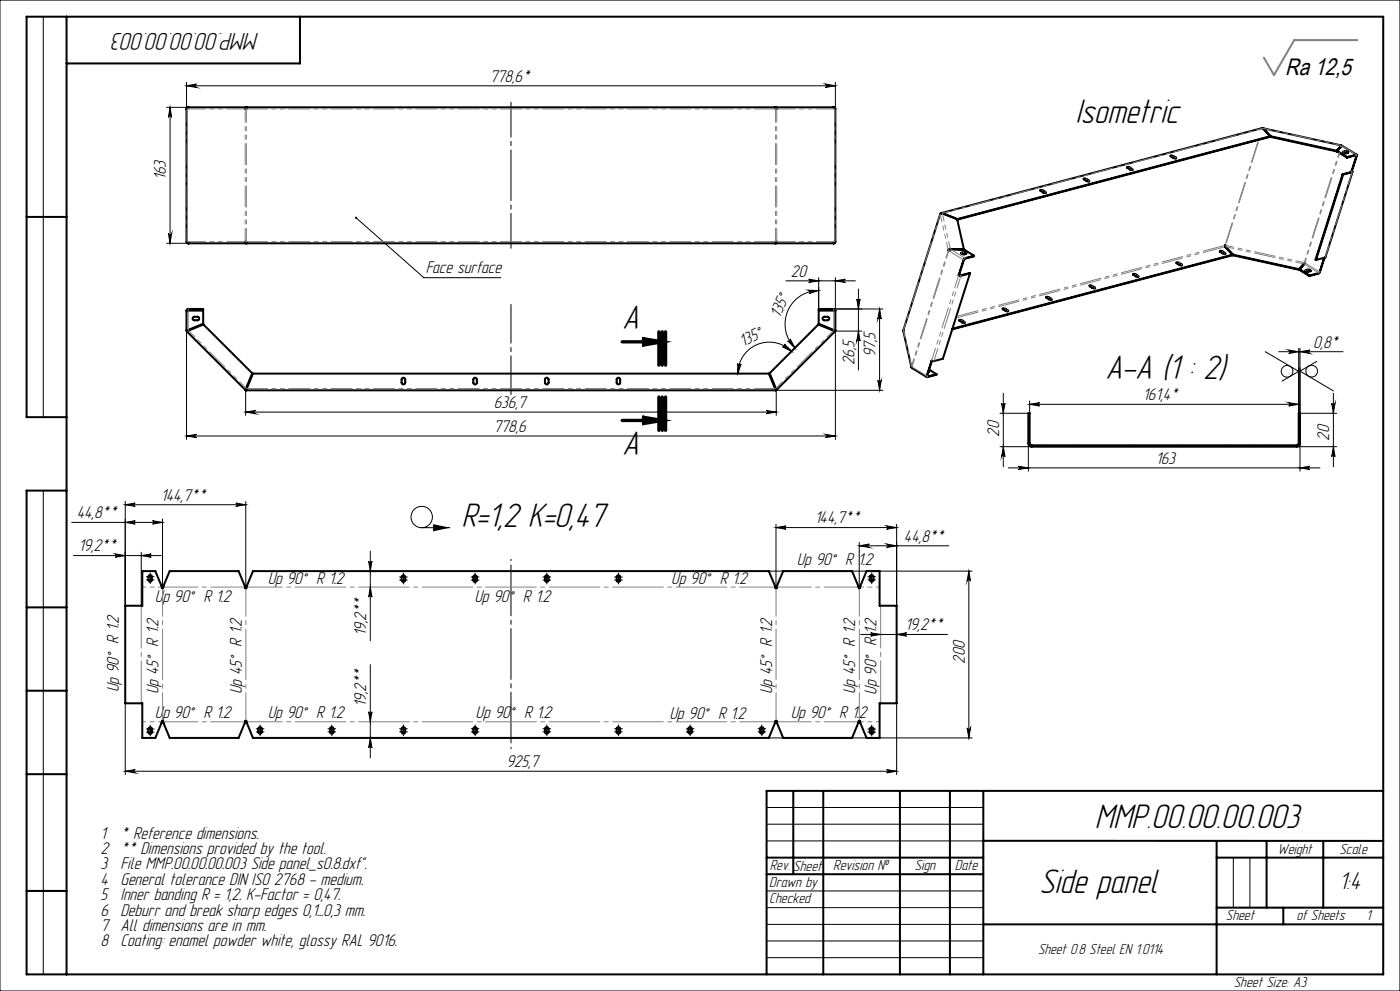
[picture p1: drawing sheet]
<svg xmlns="http://www.w3.org/2000/svg" width="420mm" height="297mm" viewBox="0 0 420 297" stroke-linecap="round" stroke-linejoin="round" font-family="sans-serif">
<g fill="none" stroke="#000" stroke-width=".3">
<path d="M0 0h420v297h-420zM13 5v120M50 32.2h6.6M51 32.2l.5 3a.49 .49 0 0 0-.5-.5 .49 .49 0 0 0-.5 .5zM51 32.2v40.7M56 25.7l2.9-.5a.51 .51 0 0 0-.4 .5 .51 .51 0 0 0 .4 .5zM56 24.7v8M56 25.7h194.6M247.6 25.2l3 .5-3 .5a.51 .51 0 0 0 .5-.5 .51 .51 0 0 0-.5-.5zM250.6 24.7v8M50 72.9h6.6M50.5 69.9a.49 .49 0 0 0 .5 .5 .49 .49 0 0 0 .5-.5l-.5 3z"/>
<path d="M106.8 65.3l20.3 17.9h23.1M55.8 99.1l.3 .3M56 99v32.7M235.8 84.2h20.8M242.6 87l3 .1-2.9 .9a.5 .5 0 0 0 .4-.6 .5 .5 0 0 0-.5-.4zM242.6 83.7l3 .5-3 .5a.49 .49 0 0 0 .5-.5 .49 .49 0 0 0-.5-.5zM245.6 87.1a10.1 10.1 0 0 0-9.3 6.2 10.1 10.1 0 0 0 2.2 11M245.6 83.2v9.9M250.1 92.6h14.8M250.6 83.2v9.9M250.6 84.2l3-.5a.49 .49 0 0 0-.5 .5 .49 .49 0 0 0 .5 .5zM250.6 99.2h8"/>
<path d="M250.6 99v32.7M250.8 99.1l-.4 .3M257 89.6a.49 .49 0 0 0 .5 .5 .49 .49 0 0 0 .5-.5l-.5 3zM257.5 99.2l.5 3a.49 .49 0 0 0-.5-.5 .49 .49 0 0 0-.5 .5zM257.5 86.6v24.3M263.9 92.6v24.4M263.9 92.6l.5 3a.51 .51 0 0 0-.5-.5 .51 .51 0 0 0-.6 .5zM73.4 117h.5M73.6 116.8l.3 .4M73.7 117v7.5M221.3 108.9a.5 .5 0 0 0 .5 .6 .5 .5 0 0 0 .5-.4l-.9 2.9zM232.7 117h32.2"/>
<path d="M232.9 117v7.5M233 116.8l-.3 .4M235.3 103.1l2.2 2.2-2.8-1.4a.51 .51 0 0 0 .7-.1 .51 .51 0 0 0-.1-.7zM236.3 102.2a.49 .49 0 0 0 .7 0 .49 .49 0 0 0 .1-.6l1.4 2.7zM237.5 105.3a9.4 9.4 0 0 0-10.3-2 9.4 9.4 0 0 0-5.8 8.7M263.3 114a.51 .51 0 0 0 .6 .4 .51 .51 0 0 0 .5-.4l-.5 3zM301 117.9v22M379.6 105.4l10 5.9-5 2.9M383.6 105.4h19.3M386.6 104.9l3 .5-3 .5a.51 .51 0 0 0 .5-.5 .51 .51 0 0 0-.5-.5zM389.6 104.4v19.5M390 105.4l3-.5a.51 .51 0 0 0-.5 .5 .51 .51 0 0 0 .5 .5z"/>
<path d="M390 104.4v19.5h11M395 108.3l-5 2.9 10 6M400 117.9v22M56 130.7l2.9-.5a.49 .49 0 0 0-.4 .5 .49 .49 0 0 0 .4 .5zM56 130.7h194.6M73.7 123.5l3-.5a.49 .49 0 0 0-.5 .5 .49 .49 0 0 0 .5 .5zM73.7 123.5h159.2M229.9 123l3 .5-3 .5a.49 .49 0 0 0 .4-.5 .49 .49 0 0 0-.4-.5zM247.6 130.2l3 .5-3 .5a.49 .49 0 0 0 .5-.5 .49 .49 0 0 0-.5-.5zM300 123.9h8.5M300 133.9h9.5M300.5 120.9a.49 .49 0 0 0 .5 .4 .49 .49 0 0 0 .5-.4l-.5 3z"/>
<path d="M301 133.9l.5 3a.49 .49 0 0 0-.5-.5 .49 .49 0 0 0-.5 .5zM305.5 139.7l3 .5-3 .5a.49 .49 0 0 0 .5-.5 .49 .49 0 0 0-.5-.5zM308.5 132.9v8.3M308.9 121.2l3-.5a.49 .49 0 0 0-.5 .5 .49 .49 0 0 0 .5 .5zM308.9 120.2v3.7M308.9 121.2h80.7M308.9 124.8l-.4 .4M309.2 133.4l-.2 .3M313.7 133.5l-.4 .4M322.7 133.5l-.4 .4M327.1 133.5l-.4 .4M336.1 133.5l-.4 .4"/>
<path d="M340.6 133.5l-.4 .4M349.6 133.5l-.4 .4M354.1 133.5l-.4 .4M363.1 133.5l-.4 .4M367.6 133.5l-.4 .4M376.5 133.5l-.4 .4M381 133.5l-.4 .4M386.6 120.7l3 .5-3 .5a.49 .49 0 0 0 .5-.5 .49 .49 0 0 0-.5-.5zM389 133.9h12M390 124.5l-.4 .4M390 132.9v8.3M399.5 120.9a.49 .49 0 0 0 .5 .4 .49 .49 0 0 0 .5-.4l-.5 3z"/>
<path d="M400 133.9l.5 3a.49 .49 0 0 0-.5-.5 .49 .49 0 0 0-.5 .5zM13 147v145M21.5 156.6h27.3M37.6 151.3l3-.5a.49 .49 0 0 0-.5 .5 .49 .49 0 0 0 .5 .5zM37.6 150.3v31.2M37.6 151.3h36.1M37.6 156.6l3-.5a.49 .49 0 0 0-.5 .5 .49 .49 0 0 0 .5 .5zM45.8 156.1l3 .5-3 .5a.49 .49 0 0 0 .4-.5 .49 .49 0 0 0-.4-.5zM48.8 155.6v20.7M70.7 150.8l3 .5-3 .5a.49 .49 0 0 0 .5-.5 .49 .49 0 0 0-.5-.5zM73.7 150.3v26M126.5 158.1h8.5"/>
<path d="M232.8 158.1l3-.5a.49 .49 0 0 0-.5 .5 .49 .49 0 0 0 .5 .5zM232.8 157.1v19.2M232.8 158.1h36.2M266 157.6l3 .5-3 .5a.49 .49 0 0 0 .5-.5 .49 .49 0 0 0-.5-.5zM269 157.1v24.4M302.5 140.2h93.5M390 140.2l3-.5a.49 .49 0 0 0-.5 .5 .49 .49 0 0 0 .5 .5zM22 166.5h26.4M34.6 166l3 .5-3 .5a.49 .49 0 0 0 .4-.5 .49 .49 0 0 0-.4-.5zM42.4 166.5l3-.5a.49 .49 0 0 0-.5 .5 .49 .49 0 0 0 .5 .5zM42.4 165.5v16M44.4 173.8h1.3"/>
<path d="M45 173.2v1.2M110.6 168.2a.49 .49 0 0 0 .5 .4 .49 .49 0 0 0 .5-.4l-.5 3zM111.1 176l.5 3a.49 .49 0 0 0-.5-.5 .49 .49 0 0 0-.5 .5zM111.1 165.2v26.8M120.4 173.9h1.2M121 173.2v1.3M141.9 172.9h1.3M142.5 172.3v1.3M163.4 172.9h1.2M164 172.3v1.3M184.9 172.9h1.3M185.5 172.3v1.3"/>
<path d="M230.6 171.2h61M257.8 163.6l3-.5a.51 .51 0 0 0-.5 .5 .51 .51 0 0 0 .5 .5zM257.8 162.6v13.7M257.8 163.6h26.8M260.9 173.8h1.2M261.5 173.2v1.2M266 163.1l3 .5-3 .5a.51 .51 0 0 0 .5-.5 .51 .51 0 0 0-.5-.5zM290.7 171.2v50M290.7 171.2l.4 3a.51 .51 0 0 0-.5-.5 .51 .51 0 0 0-.5 .5zM111.1 199.2v28M258.2 190.1h26M261.2 189.6l3 .5-3 .5a.49 .49 0 0 0 .5-.5 .49 .49 0 0 0-.5-.5z"/>
<path d="M269 190.1l3-.5a.49 .49 0 0 0-.5 .5 .49 .49 0 0 0 .5 .5zM37.6 210.8v21.3M44.4 219.4h1.3M45 218.8v1.3M77.4 219.4h1.2M78 218.7v1.3M98.9 219.4h1.3M99.5 218.7v1.3M110.6 213.3a.49 .49 0 0 0 .5 .5 .49 .49 0 0 0 .5-.5l-.5 3zM120.4 219.4h1.2M121 218.7v1.3M141.9 219.4h1.3"/>
<path d="M142.5 218.7v1.3M163.4 219.4h1.2M164 218.7v1.3M184.9 219.4h1.3M185.5 218.7v1.3M206.4 219.4h1.2M207 218.7v1.3M227.9 219.4h1.3M228.5 218.7v1.3M260.9 219.4h1.2M261.5 218.8v1.3M269 210.8v21.3"/>
<path d="M290.1 218.2a.51 .51 0 0 0 .5 .4 .51 .51 0 0 0 .5-.4l-.4 3zM37.6 231.1l3-.5a.49 .49 0 0 0-.5 .5 .49 .49 0 0 0 .5 .5zM37.6 231.1h231.4M111.1 221.2l.5 3a.49 .49 0 0 0-.5-.5 .49 .49 0 0 0-.5 .5zM230.6 221.2h61M266 230.6l3 .5-3 .5a.49 .49 0 0 0 .5-.5 .49 .49 0 0 0-.5-.5zM230 247h65M230 242h65M230 252h65M370 257v15M375 257v15M230 277h65"/>
<path d="M230 267h65M230 272h65M230 287h65M230 282h65"/>
<circle cx="386.1" cy="111.3" r="1.76"/>
<circle cx="393.5" cy="111.2" r="1.76"/>
<circle cx="126.5" cy="155" r="3.2"/>
</g>
<g fill="#000">
<path d="M106.6 65a.34 .34 0 0 1 .5 .1 .34 .34 0 0 1-.2 .5 .34 .34 0 0 1-.4-.5l.3 .2zM129.9 157.1l5.1 1-5.1 1.1z"/>
<path d="M51 32.2l.5 3a.49 .49 0 0 0-.5-.5 .49 .49 0 0 0-.5 .5zM50.5 69.9a.49 .49 0 0 0 .5 .5 .49 .49 0 0 0 .5-.5l-.5 3zM110.6 213.3a.49 .49 0 0 0 .5 .5 .49 .49 0 0 0 .5-.5l-.5 3zM111.1 221.2l.5 3a.49 .49 0 0 0-.5-.5 .49 .49 0 0 0-.5 .5zM110.6 168.2a.49 .49 0 0 0 .5 .4 .49 .49 0 0 0 .5-.4l-.5 3zM111.1 176l.5 3a.49 .49 0 0 0-.5-.5 .49 .49 0 0 0-.5 .5z"/>
<path d="M56 25.7l2.9-.5a.51 .51 0 0 0-.4 .5 .51 .51 0 0 0 .4 .5zM247.6 25.2l3 .5-3 .5a.51 .51 0 0 0 .5-.5 .51 .51 0 0 0-.5-.5zM34.6 166l3 .5-3 .5a.49 .49 0 0 0 .4-.5 .49 .49 0 0 0-.4-.5zM42.4 166.5l3-.5a.49 .49 0 0 0-.5 .5 .49 .49 0 0 0 .5 .5zM37.6 156.6l3-.5a.49 .49 0 0 0-.5 .5 .49 .49 0 0 0 .5 .5zM45.8 156.1l3 .5-3 .5a.49 .49 0 0 0 .4-.5 .49 .49 0 0 0-.4-.5z"/>
<path d="M242.6 83.7l3 .5-3 .5a.49 .49 0 0 0 .5-.5 .49 .49 0 0 0-.5-.5zM250.6 84.2l3-.5a.49 .49 0 0 0-.5 .5 .49 .49 0 0 0 .5 .5z"/>
<path d="M242.6 87l3 .1-2.9 .9a.5 .5 0 0 0 .4-.6 .5 .5 0 0 0-.5-.4zM236.3 102.2a.49 .49 0 0 0 .7 0 .49 .49 0 0 0 .1-.6l1.4 2.7z"/>
<path d="M192.7 101.5l5.9 .9-5.9 1.1a1.01 1.01 0 0 0 .9-1 1.01 1.01 0 0 0-.9-1zM192.7 125l5.9 1-5.9 1a1.01 1.01 0 0 0 .9-1 1.01 1.01 0 0 0-.9-1z"/>
<path d="M235.3 103.1l2.2 2.2-2.8-1.4a.51 .51 0 0 0 .7-.1 .51 .51 0 0 0-.1-.7zM221.3 108.9a.5 .5 0 0 0 .5 .6 .5 .5 0 0 0 .5-.4l-.9 2.9z"/>
<path d="M257.5 99.2l.5 3a.49 .49 0 0 0-.5-.5 .49 .49 0 0 0-.5 .5zM257 89.6a.49 .49 0 0 0 .5 .5 .49 .49 0 0 0 .5-.5l-.5 3z"/>
<path d="M390 105.4l3-.5a.51 .51 0 0 0-.5 .5 .51 .51 0 0 0 .5 .5zM386.6 104.9l3 .5-3 .5a.51 .51 0 0 0 .5-.5 .51 .51 0 0 0-.5-.5z"/>
<path d="M73.7 123.5l3-.5a.49 .49 0 0 0-.5 .5 .49 .49 0 0 0 .5 .5zM229.9 123l3 .5-3 .5a.49 .49 0 0 0 .4-.5 .49 .49 0 0 0-.4-.5z"/>
<path d="M247.6 130.2l3 .5-3 .5a.49 .49 0 0 0 .5-.5 .49 .49 0 0 0-.5-.5zM56 130.7l2.9-.5a.49 .49 0 0 0-.4 .5 .49 .49 0 0 0 .4 .5z"/>
<path d="M308.9 121.2l3-.5a.49 .49 0 0 0-.5 .5 .49 .49 0 0 0 .5 .5zM386.6 120.7l3 .5-3 .5a.49 .49 0 0 0 .5-.5 .49 .49 0 0 0-.5-.5z"/>
<path d="M399.5 120.9a.49 .49 0 0 0 .5 .4 .49 .49 0 0 0 .5-.4l-.5 3zM400 133.9l.5 3a.49 .49 0 0 0-.5-.5 .49 .49 0 0 0-.5 .5zM300.5 120.9a.49 .49 0 0 0 .5 .4 .49 .49 0 0 0 .5-.4l-.5 3zM301 133.9l.5 3a.49 .49 0 0 0-.5-.5 .49 .49 0 0 0-.5 .5z"/>
<path d="M37.6 151.3l3-.5a.49 .49 0 0 0-.5 .5 .49 .49 0 0 0 .5 .5zM70.7 150.8l3 .5-3 .5a.49 .49 0 0 0 .5-.5 .49 .49 0 0 0-.5-.5z"/>
<path d="M305.5 139.7l3 .5-3 .5a.49 .49 0 0 0 .5-.5 .49 .49 0 0 0-.5-.5zM390 140.2l3-.5a.49 .49 0 0 0-.5 .5 .49 .49 0 0 0 .5 .5z"/>
<path d="M257.8 163.6l3-.5a.51 .51 0 0 0-.5 .5 .51 .51 0 0 0 .5 .5zM266 163.1l3 .5-3 .5a.51 .51 0 0 0 .5-.5 .51 .51 0 0 0-.5-.5zM232.8 158.1l3-.5a.49 .49 0 0 0-.5 .5 .49 .49 0 0 0 .5 .5zM266 157.6l3 .5-3 .5a.49 .49 0 0 0 .5-.5 .49 .49 0 0 0-.5-.5z"/>
<path d="M290.1 218.2a.51 .51 0 0 0 .5 .4 .51 .51 0 0 0 .5-.4l-.4 3zM290.7 171.2l.4 3a.51 .51 0 0 0-.5-.5 .51 .51 0 0 0-.5 .5zM263.3 114a.51 .51 0 0 0 .6 .4 .51 .51 0 0 0 .5-.4l-.5 3zM263.9 92.6l.5 3a.51 .51 0 0 0-.5-.5 .51 .51 0 0 0-.6 .5z"/>
<path d="M37.6 231.1l3-.5a.49 .49 0 0 0-.5 .5 .49 .49 0 0 0 .5 .5zM266 230.6l3 .5-3 .5a.49 .49 0 0 0 .5-.5 .49 .49 0 0 0-.5-.5zM261.2 189.6l3 .5-3 .5a.49 .49 0 0 0 .5-.5 .49 .49 0 0 0-.5-.5zM269 190.1l3-.5a.49 .49 0 0 0-.5 .5 .49 .49 0 0 0 .5 .5z"/>
</g>
<path d="M192.7 101.5l5.9 .9-5.9 1.1a1.01 1.01 0 0 0 .9-1 1.01 1.01 0 0 0-.9-1zM192.7 125l5.9 1-5.9 1a1.01 1.01 0 0 0 .9-1 1.01 1.01 0 0 0-.9-1z" fill="none" stroke="#000" stroke-width="1" stroke-linecap="butt"/>
<path d="M153.3 74.4v-43.7" fill="none" stroke="#000" stroke-width=".3" stroke-dasharray="15.2 1.3 1.3 1.3" stroke-dashoffset="4.8"/>
<path d="M153.3 91.2v27.1" fill="none" stroke="#000" stroke-width=".3" stroke-dasharray="15.2 1.3 1.3 1.3" stroke-dashoffset="3.6"/>
<path d="M197.7 99.4v10M198.7 99.4v10M199.7 99.4v10M186.7 102.4h11.9M197.7 119v10M198.7 119v10M199.7 119v10zM186.7 126h11.9" fill="none" stroke="#000" stroke-width="1"/>
<path d="M153.3 167.6v56.8" fill="none" stroke="#000" stroke-width=".3" stroke-dasharray="15.2 1.3 1.3 1.3" stroke-dashoffset="-1.7"/>
<g fill="none" stroke="#000" stroke-width=".3" stroke-dasharray="15.2 1.3 1.3 1.3">
<path d="M44.4 173.8h-.5M44.4 172.9h-.5M45.1 173.2v-.6M45.1 174.4v.5M45.1 172.9v-.7M45.1 172.9h-.7M45.1 172.9v.6M45.1 172.9h.6M45.1 172.2v-.5M45.1 173.5v.5M45.7 173.8h.5M45.7 172.9h.5"/>
<path d="M120.4 173.9h-.5M120.4 172.9h-.5M121 173.2v-.5M121 174.5v.5M121 172.9v-.6M121 172.9h-.6M121 172.9v.7M121 172.9h.7M121 172.3v-.5M121 173.6v.5M121.7 173.9h.5M121.7 172.9h.5"/>
<path d="M141.9 172.9h-.5M141.9 173.9h-.5M142.5 173.6v.5M142.5 172.3v-.5M142.5 173.9v.6M142.5 173.9h.7M142.5 173.9v-.7M142.5 173.9h-.6M142.5 174.5v.5M142.5 173.2v-.5M143.2 172.9h.5M143.2 173.9h.5"/>
<path d="M163.4 172.9h-.5M163.4 173.9h-.5M164 173.6v.5M164 172.3v-.5M164 173.9v.6M164 173.9h.7M164 173.9v-.7M164 173.9h-.6M164 174.5v.5M164 173.2v-.5M164.7 172.9h.5M164.7 173.9h.5"/>
<path d="M184.9 172.9h-.5M184.9 173.9h-.5M185.5 173.6v.5M185.5 172.3v-.5M185.5 173.9v.6M185.5 173.9h.7M185.5 173.9v-.7M185.5 173.9h-.6M185.5 174.5v.5M185.5 173.2v-.5M186.2 172.9h.5M186.2 173.9h.5"/>
<path d="M260.9 173.8h-.5M260.9 172.9h-.5M261.5 173.2v-.6M261.5 174.4v.5M261.5 172.9v-.7M261.5 172.9h-.6M261.5 172.9v.6M261.5 172.9h.6M261.5 172.2v-.5M261.5 173.5v.5M262.1 173.8h.6M262.1 172.9h.6"/>
<path d="M44.4 219.4h-.5M44.4 218.5h-.5M45.1 218.8v-.5M45.1 218.5v-.6M45.1 218.5h-.7M45.1 218.5v.6M45.1 218.5h.6M45.1 217.9v-.6M45.1 219.1v.6M45.7 219.4h.5M45.7 218.5h.5M77.4 219.3h-.5"/>
<path d="M77.4 218.4h-.5M78 218.7v-.5M78 220v.5M78 218.4v-.6M78 218.4h-.6M78 218.4v.6M78 218.4h.7M78 217.8v-.5M78 219v.6M78.7 219.3h.5M78.7 218.4h.5M98.9 219.3h-.5"/>
<path d="M98.9 218.4h-.5M99.5 218.7v-.5M99.5 220v.5M99.5 218.4v-.6M99.5 218.4h-.6M99.5 218.4v.6M99.5 218.4h.7M99.5 217.8v-.5M99.5 219v.6M100.2 219.3h.5M100.2 218.4h.5M120.4 219.3h-.5"/>
<path d="M120.4 218.4h-.5M121 218.7v-.5M121 220v.5M121 218.4v-.6M121 218.4h-.6M121 218.4v.6M121 218.4h.7M121 217.8v-.5M121 219v.6M121.7 219.3h.5M121.7 218.4h.5M141.9 219.3h-.5"/>
<path d="M141.9 218.4h-.5M142.5 218.7v-.5M142.5 220v.5M142.5 218.4v-.6M142.5 218.4h-.6M142.5 218.4v.6M142.5 218.4h.7M142.5 217.8v-.5M142.5 219v.6M143.2 219.3h.5M143.2 218.4h.5M163.4 219.3h-.5"/>
<path d="M163.4 218.4h-.5M164 218.7v-.5M164 220v.5M164 218.4v-.6M164 218.4h-.6M164 218.4v.6M164 218.4h.7M164 217.8v-.5M164 219v.6M164.7 219.3h.5M164.7 218.4h.5M184.9 219.3h-.5"/>
<path d="M184.9 218.4h-.5M185.5 218.7v-.5M185.5 220v.5M185.5 218.4v-.6M185.5 218.4h-.6M185.5 218.4v.6M185.5 218.4h.7M185.5 217.8v-.5M185.5 219v.6M186.2 219.3h.5M186.2 218.4h.5M206.4 219.3h-.5"/>
<path d="M206.4 218.4h-.5M207 218.7v-.5M207 220v.5M207 218.4v-.6M207 218.4h-.6M207 218.4v.6M207 218.4h.7M207 217.8v-.5M207 219v.6M207.7 219.3h.5M207.7 218.4h.5M227.9 219.3h-.5"/>
<path d="M227.9 218.4h-.5M228.5 218.7v-.5M228.5 220v.5M228.5 218.4v-.6M228.5 218.4h-.6M228.5 218.4v.6M228.5 218.4h.7M228.5 217.8v-.5M228.5 219v.6M229.2 219.3h.5M229.2 218.4h.5M260.9 219.4h-.5"/>
<path d="M260.9 218.5h-.5M261.5 218.8v-.5M261.5 218.5v-.6M261.5 218.5h-.6M261.5 218.5v.6M261.5 218.5h.6M261.5 217.9v-.6M261.5 219.1v.6M262.1 219.4h.6M262.1 218.5h.6M45.1 220v.6M261.5 220v.6"/>
</g>
<g fill="none" stroke="#000" stroke-width=".6">
<path d="M20 5v287M90 5v14h-70M56 32.7v39.7M56.4 32.2l-.4 .5M56.4 32.2h193.7M56.4 32.2h.1M56.6 32.2l-.6 .5M73.8 32.4l-.1 .3M73.8 32.4h.1M74 32.2l-.1 .5h-.3l.2-.5v.2M232.5 32.2l.2 .5h.3l-.2-.5v.2M232.6 32.4h.2"/>
<path d="M232.8 32.4l.1 .3M250 32.2l.6 .5M250.1 32.2l.5 .5M250.1 32.2h.1M250.6 32.7v39.7M378.6 38.4l2.4 2.4M378.6 38.4l-96.2 25.4M379 38.4l23.3 5.2M379 38.5h-.2M379 38.5l2.2 2.3M379 38.5v.2M312.1 57l.8 .1 .9 .6-.7 .1z"/>
<path d="M312.1 57.1l.7 .2 .9 .5M325.1 53.5h.6l1.1 .8h-.7zM325.1 53.7l.8 .1 .8 .6M338.1 50.2l.6 .1 1 .6M338.2 50l.6 .1 1 .8-.8-.1-.8-.5zM351.2 46.6l.8 .1 .8 .7-.8-.1zM351.2 46.8l.7 .1 .9 .6M381 40.8l-93.8 24.8M381 40.8v.2l-93.8 24.8M381 40.8l.2 .2M381.2 41l19.7 4.4M381.2 40.8l19.8 4.4"/>
<path d="M381.2 40.8v.2M401 45.2l-.1 .2M401.2 45.3l1.5-1.6 4.3 2.7M401.2 45.3l2.9 1.8M401.2 45.3v.1l2.9 1.8M402.3 43.8h.1M402.3 43.8l-1.4 1.6M402.3 43.7l.1 .2M402.3 43.8v.2M402.3 43.6h.1M402.3 43.6l-1.3 1.6M402.3 43.6v.2"/>
<path d="M402.8 52.2l.1 .1M402.8 52.2l-8.1 25.6 .1 .1M402.9 45.5l.7-.2a.53 .53 0 0 1 .5 0 .53 .53 0 0 1 .3 .5l-1.1 .1zM402.9 45.6h.1M402.9 52.3l-8.1 25.6M403 45.6l.7-.1 .7 .3M404.1 47.2l2.8-.6-1.5 4.7M404.1 47.1l2.9-.7-1.4 4.9M404.1 47.1v.1M405.4 51.3l.1 .2-2.7 .7M405.6 51.3l.1 .3-2.8 .7M405.6 51.3h-.2"/>
<path d="M405.8 51.5l-8.2 25.6-2.8 .8M8 65h12M56 72.4l.6 .5M56 72.4l.4 .5M56.4 72.9h.1M56.4 72.9h193.7M73.7 72.4l.1 .3M73.8 72.7v.2l-.2-.1v-.4h.3l.1 .5M73.8 72.7h.1M232.6 72.7h.2M232.8 72.7v.2l.2-.5h-.3l-.2 .5M232.9 72.4l-.1 .3"/>
<path d="M250.1 72.9h.1M250.6 72.4l-.6 .5M250.6 72.4l-.5 .5M282 64.2l.7-.2 4.5 1.7 2 9.1M282 64.2l-11 34.8M282 64.2h.1M282.8 63.9l-.6 .2M282.8 63.9l4.4 1.7M282.8 63.9l-.1 .1M284.5 75l.2 .2 .5-.4 4.1 .1 2.9 1.8M284.5 75h.2M284.7 75v.1"/>
<path d="M285.1 74.6l-.4 .1-.2 .3M285.1 74.6l-.4 .4M285.1 74.6l4.1 .2M287.2 65.6v.2M288.4 75.8l.6-.2a.51 .51 0 0 1 .6 0 .51 .51 0 0 1 .2 .5l-.7 .2zM288.4 75.9l.9-.1 .5 .3M289.2 74.8l-.1 .1M292.2 76.7l-2.7 .7-.3 .2-1.6 4.9M292.2 76.7l-2.9 .9-1.6 4.8M352.9 78.7l.8 .1 .9 .7h-.7zM352.9 78.8l.8 .1 .8 .6M365.9 75.2h.7l1 .9-.8-.2z"/>
<path d="M366 75.3l.5 .1 1.1 .7M367.6 73.6l.1 .5M367.7 73.6h-.2v.4l2.2 2.3M367.7 73.6v.4M367.7 74l2.3 2.3M367.7 74v.2M369.7 76.3l-84 22.2M369.7 76.3v.2l-84 22.2M369.7 76.3l.2 .2M369.9 76.5l19.8 4.4M370 76.3l19.7 4.4M370 76.3l-.1 .2"/>
<path d="M391.1 79.1l.1-.4 .2 .1-1.4 1.9M391.1 79.1l-1.4 1.6M391.1 79.1l-1.4 1.8M391.1 79.1v.1M397.2 77.3l-1.5 4.5-2.8 .7M397.3 77.3l-1.5 4.5-3 .9M56 93.1h5v3.9l-4.6 1.9M56 99l.1 .4M56 93.1l.3-.5h4.7v.2h-4.6l-.2 .3M56 93.1v5.9M56 99h.2M56.1 99.4l17.5 17.4"/>
<path d="M56.2 99v.2M56.2 99.2l-.1 .2M56.4 98.9l-.4 .1M56.4 98.9l-.2 .1M56.6 99.1l-.5 .3M56.6 99.1l-.4 .1M56.6 99.1l4.4-1.8 14.7 14.6-1.9 4.5M57.9 95.1l1.3-.2a.53 .53 0 0 1 .6 .6 .53 .53 0 0 1-.6 .5l-1.3-.2zM246.9 95.1l1.3-.2a.53 .53 0 0 1 .6 .6 .53 .53 0 0 1-.6 .5l-1.3-.2-.1-.3zM250 99.1l.4 .3M250 99.1l.3 .1M250 99.1l-4.5-1.8-14.6 14.6 1.9 4.5"/>
<path d="M250.1 98.9l.5 .1M250.1 98.9l.3 .1M250.3 99.2l.1 .2M250.4 99l-.1 .2M250.4 93.1l-.2-.3h-4.6v-.2h4.6l.4 .5M250.4 99h.2M250.4 99.4l-17.4 17.4M250.6 93.1h-5v3.9l4.5 1.9M250.6 99l-.2 .4M250.6 93.1v5.9M271 99l2.4 11M271 99h.1"/>
<path d="M287.7 82.4l-.1 .1M287.8 95.9h.6l1.1 .8-.9-.1zM287.8 96.1h.6l1 .7M291 81.9l-2.9 .6-.4-.1M291 81.9l-2.7 .8-.7-.2M291 81.9l-8.1 25.6-2.9 .8-.5-.2-1.5 4.9 2.9-.7 .1-.2M300.8 92.5l.8 .1 .9 .7-.8-.1zM300.8 92.6l.8 .1 .8 .6M313.8 89l.8 .1 .9 .6-.6 .1zM313.8 89.1l.8 .2 .9 .5M326.8 85.6h.7l1 .8-.8-.1zM326.8 85.7l.6 .1 1.1 .6"/>
<path d="M339.9 82.1l.8 .1 .9 .7-.3 .1-.6-.2zM339.9 82.3l.7 .1 .9 .6M389.7 80.7v.2M390 80.7l2.9 1.8M390 80.7l-.1 .2 2.9 1.8M391.7 81l.6-.2a.51 .51 0 0 1 .6 0 .51 .51 0 0 1 .2 .5l-.7 .2zM391.7 81.1l.7-.1 .7 .3M392.9 82.5l-.1 .2M73.6 116.8l.3 .2M73.7 116.7l.2 .1M73.7 116.7l-.1 .1M73.8 116.4l-.2 .4"/>
<path d="M73.8 116.4l-.1 .3M73.9 117h158.8M73.9 116.8v.2M74 116.4l-.1 .6M74 116.4l-.1 .4M74 116.4l1.9-4.4h154.7l1.9 4.4M120.6 113.4l.6-.2 .3 .4 .1 1.1a.55 .55 0 0 1-.6 .5 .55 .55 0 0 1-.5-.5zM142.1 113.4l.4-.2 .4 .2 .2 1.3a.53 .53 0 0 1-.6 .5 .53 .53 0 0 1-.5-.5zM163.7 113.4l.5-.2 .3 .4 .1 1.1a.55 .55 0 0 1-.6 .5 .55 .55 0 0 1-.5-.5zM185.1 113.4l.4-.2 .4 .2 .2 1.3a.53 .53 0 0 1-.6 .5 .53 .53 0 0 1-.5-.5zM232.5 116.4l.2 .6M232.5 116.4l.2 .4"/>
<path d="M232.7 116.8v.2M232.8 116.4l.2 .4M232.8 116.4l.1 .3M232.9 116.7l-.2 .1M232.9 116.7l.1 .1M233 116.8l-.3 .2M273.6 110.2l-.2-.4 .3 .5M273.7 110.4l4.4 2.6M278.5 111.5l.1 .1M278.6 111.3l-.1 .3M278.7 110.8l2.3 1.3M279.6 108.1l-1.5 4.8 2.9-.8"/>
<path d="M20 125h-12v-120h407v287h-407v-145h12M308.5 123.9h.4v9l.5 .6h79.7l.5-.5v-9.1h.4v9a1.02 1.02 0 0 1-1 1h-79.5a1.02 1.02 0 0 1-1-1zM42.7 171.2h3.9l2 5.1h.3l2-5.1h20.7l2 5.1h.3l2-5.1h154.7l2.1 5.1h.3l1.9-5.1h20.7l2 5.1h.4l2-5.1h3.9v10.3h5.1v29.3h-5.1v10.4h-3.9l-2-5.2h-.4l-2 5.2h-20.7l-1.9-5.2h-.3l-2.1 5.2h-154.7l-2-5.2h-.3l-2 5.2h-20.7l-2-5.2h-.3l-2 5.2h-3.9v-10.4h-5.1v-29.3h5.1zM44.7 172.5l.3-.2 .5 .3 .1 1.2a.53 .53 0 0 1-.6 .5 .53 .53 0 0 1-.5-.5zM120.6 172.6l.6-.2 .3 .4 .1 1.1a.55 .55 0 0 1-.6 .5 .55 .55 0 0 1-.5-.5zM142.1 172.6l.4-.2 .4 .2 .2 1.3a.53 .53 0 0 1-.6 .5 .53 .53 0 0 1-.5-.5zM163.7 172.6l.5-.2 .3 .4 .1 1.1a.55 .55 0 0 1-.6 .5 .55 .55 0 0 1-.5-.5zM185.1 172.6l.4-.2 .4 .2 .2 1.3a.53 .53 0 0 1-.6 .5 .53 .53 0 0 1-.5-.5zM261 172.6l.5-.3 .5 .3v1.2a.55 .55 0 0 1-.5 .5 .55 .55 0 0 1-.6-.5zM8 182h12M8 207h12M44.7 218.1h.7l.2 1.3a.53 .53 0 0 1-.6 .6 .53 .53 0 0 1-.5-.6z"/>
<path d="M77.6 218l.6-.1 .3 .3 .1 1.2a.55 .55 0 0 1-.6 .5 .55 .55 0 0 1-.5-.5zM99.1 218h.8l.1 1.4a.53 .53 0 0 1-.5 .5 .53 .53 0 0 1-.5-.5zM120.6 218l.6-.1 .3 .3 .1 1.2a.55 .55 0 0 1-.6 .5 .55 .55 0 0 1-.5-.5zM142.1 218h.8l.2 1.4a.53 .53 0 0 1-.6 .5 .53 .53 0 0 1-.5-.5zM163.7 218l.5-.1 .3 .3 .1 1.2a.55 .55 0 0 1-.6 .5 .55 .55 0 0 1-.5-.5zM185.1 218h.8l.2 1.4a.53 .53 0 0 1-.6 .5 .53 .53 0 0 1-.5-.5zM206.7 218h.7l.2 1.4a.55 .55 0 0 1-.6 .5 .55 .55 0 0 1-.5-.5zM228.1 218h.8l.2 1.4a.53 .53 0 0 1-.6 .5 .53 .53 0 0 1-.5-.5zM261.1 218.1l.4-.1 .5 .3v1.1a.55 .55 0 0 1-.5 .6 .55 .55 0 0 1-.6-.6zM8 232h12M238 237v25M247 237v55"/>
<path d="M270 237v55M285 237v55M295 237v55M415 237h-185v55M230 257h65M295 252h120M365 252v40M365 257h50M380 252v20M397 252v20M8 267h12M230 262h65"/>
<path d="M295 277h120M365 272h50M385 272v5"/>
</g>
<path d="M382.2 22.5h.1" fill="none" stroke="#808080" stroke-width=".3" stroke-dasharray="15.2 1.3 1.3 1.3"/>
<path d="M42.7 175.9h5.9M258 175.9h5.9M48.6 216.3h-5.9M263.9 216.3h-5.9" fill="none" stroke="#808080" stroke-width=".3" stroke-dasharray="15.2 1.3 1.3 1.3" stroke-dashoffset="14.2"/>
<path d="M49 175.9h24.5M233 175.9h24.6M73.5 216.3h-24.5M257.6 216.3h-24.6" fill="none" stroke="#808080" stroke-width=".3" stroke-dasharray="15.2 1.3 1.3 1.3" stroke-dashoffset="4.9"/>
<path d="M74 175.9h158.6M232.6 216.3h-158.6" fill="none" stroke="#808080" stroke-width=".3" stroke-dasharray="15.2 1.3 1.3 1.3" stroke-dashoffset="4.5"/>
<path d="M232.8 176.3v39.7M257.8 176.3v39.7M48.8 216v-39.7M73.8 216v-39.7" fill="none" stroke="#808080" stroke-width=".3" stroke-dasharray="15.2 1.3 1.3 1.3" stroke-dashoffset="6.8"/>
<path d="M264.2 181.5v29.3M42.4 210.8v-29.3" fill="none" stroke="#808080" stroke-width=".3" stroke-dasharray="15.2 1.3 1.3 1.3" stroke-dashoffset="2.5"/>
<path d="M407.2 12h-18.9l-6.1 10.5-3-5.2" fill="none" stroke="#808080" stroke-width=".6"/>
<path d="M56.1 72.4v-39.7M73.6 72.4v-39.7M73.9 72.4v-39.7M232.7 72.4v-39.7M233 72.4v-39.7M250.5 72.4v-39.7" fill="none" stroke="#808080" stroke-width=".3" stroke-dasharray="6.3 1.3 1.3 1.3 1.3 1.3" stroke-dashoffset="2.3"/>
<g fill="none" stroke="#808080" stroke-width=".3" stroke-dasharray="6.3 1.3 1.3 1.3 1.3 1.3">
<path d="M232.7 32.7h-158.8M312.9 57.1l-.1 .1M313.5 57.7l.1-.2M325.9 53.6v.2M326.6 54.2v-.2M339 50.2l-.1 .1M339.6 50.8l.1-.2M352 46.7l-.1 .2M352.6 47.3l.1-.1M402.2 43.9h.1M402.3 44v-.1M402.6 43.7l4.3 2.6"/>
<path d="M403 45.4v.2M403.5 45.5l.1-.2M405.4 51.5l.1-.2M405.7 51.6l-.2-.1M406.7 46.5l.2 .2M406.8 46.5l.1-.2M406.9 46.7h.2M73.9 72.4h158.8M288.5 75.7l-.1 .2M289 75.8v-.2M289.1 77.9l-4.4-2.7M289.2 77.8l-.1 .1"/>
<path d="M289.5 77.5v-.1M289.5 77.4l-4.3-2.7M353.8 78.8l-.1 .1M354.4 79.4v-.2M366.8 75.3l-.1 .2M367.4 75.9l.1-.2M391.3 79.2l4.3 2.6M56.5 98.9v-5.8M56.5 92.6v.2M250.1 93.1v5.8M250.1 92.6v.2M288.3 82.6l-.2-.1"/>
<path d="M288.6 96l-.1 .2M289.2 96.6l.1-.2M301.6 92.6v.1M302.3 93.1v-.1M314.7 89.1l-.1 .2M315.3 89.7v-.2M327.7 85.7l-.1 .1M328.3 86.3l.1-.2M340.7 82.2v.2M341.4 82.8v-.2M391.8 80.9l-.1 .2M392.3 80.9v-.1"/>
<path d="M395.6 81.8v.2M395.9 81.5l-4.4-2.7M395.9 81.5h.1M273.6 110l4.4 2.7M278.2 112.6l-.2 .1M278.2 112.8v.2M278.2 112.8h-.1"/>
</g>
<path d="M73.6 32.7h-17.5M250.5 32.7h-17.5M56.1 72.4h17.5M233 72.4h17.5" fill="none" stroke="#808080" stroke-width=".3" stroke-dasharray="6.3 1.3 1.3 1.3 1.3 1.3" stroke-dashoffset=".8"/>
<path d="M250 99.1l-17.2 17.2M73.8 116.3l-17.2-17.2" fill="none" stroke="#808080" stroke-width=".3" stroke-dasharray="6.3 1.3 1.3 1.3 1.3 1.3" stroke-dashoffset="3.7"/>
<path d="M232.5 116.4h-158.4" fill="none" stroke="#808080" stroke-width=".3" stroke-dasharray="6.3 1.3 1.3 1.3 1.3 1.3" stroke-dashoffset=".1"/>
<path d="M405.7 51.6l-8.2 25.6M279.5 108.1l8.1-25.6M280.2 108.2l8.1-25.6" fill="none" stroke="#808080" stroke-width=".3" stroke-dasharray="6.3 1.3 1.3 1.3 1.3 1.3" stroke-dashoffset="2.4"/>
<path d="M284.5 75l-2.4-10.8M271 99l2.4 10.8M271 99l11.1-34.8M273.4 109.8l11.1-34.8M273.6 110l11.1-34.8" fill="none" stroke="#808080" stroke-width=".3" stroke-dasharray="6.3 1.3 1.3 1.3 1.3 1.3" stroke-dashoffset="4"/>
<path d="M285.1 74.6l-2.4-10.7" fill="none" stroke="#808080" stroke-width=".3" stroke-dasharray="6.3 1.3 1.3 1.3 1.3 1.3" stroke-dashoffset="4.1"/>
<path d="M282.8 63.9l96-25.4" fill="none" stroke="#808080" stroke-width=".3" stroke-dasharray="6.3 1.3 1.3 1.3 1.3 1.3" stroke-dashoffset="4.3"/>
<path d="M367.5 73.5l10-31.6M367.7 73.5l10-31.6" fill="none" stroke="#808080" stroke-width=".3" stroke-dasharray="6.3 1.3 1.3 1.3 1.3 1.3" stroke-dashoffset="-.7"/>
<path d="M367.5 73.5l-80.6 21.3" fill="none" stroke="#808080" stroke-width=".3" stroke-dasharray="6.3 1.3 1.3 1.3 1.3 1.3" stroke-dashoffset="-.4"/>
<path d="M286.8 95.3l80.7-21.4" fill="none" stroke="#808080" stroke-width=".3" stroke-dasharray="6.3 1.3 1.3 1.3 1.3 1.3" stroke-dashoffset="-.5"/>
<path d="M379 38.5l23.4 5.1M367.8 74l23.3 5.1" fill="none" stroke="#808080" stroke-width=".3" stroke-dasharray="6.3 1.3 1.3 1.3 1.3 1.3" stroke-dashoffset="3.9"/>
<path d="M391.3 78.7l10.4-32.9" fill="none" stroke="#808080" stroke-width=".3" stroke-dasharray="6.3 1.3 1.3 1.3 1.3 1.3" stroke-dashoffset="4.9"/>
<path d="M391.3 78.7l-23.6-5.2" fill="none" stroke="#808080" stroke-width=".3" stroke-dasharray="6.3 1.3 1.3 1.3 1.3 1.3" stroke-dashoffset="3.8"/>
<path d="M391.5 78.8l10.4-32.9" fill="none" stroke="#808080" stroke-width=".3" stroke-dasharray="6.3 1.3 1.3 1.3 1.3 1.3" stroke-dashoffset="5"/>
<g font-size="10.6">
<text x="328.4" y="248.1">MMP.00.00.00.003</text>
<text x="311.9" y="267.7">Side panel</text>
</g>
<g font-size="10.5">
<text x="322.7" y="36.7">Isometric</text>
<text x="186.7" y="98.5">A</text>
<text x="331.6" y="113.5">A-A (1 : 2)</text>
<text x="186.7" y="136.3">A</text>
<text x="138.4" y="157.8">R=1,2 K=0,47</text>
</g>
<g font-size="7.6">
<text x="77.8" y="9.9" transform="rotate(-180 77.8 9.9)">MMP.00.00.00.003</text>
<text x="401.8" y="266.4">1:4</text>
</g>
<text font-size="7.1" x="385.5" y="22.4">Ra 12,5</text>
<g font-size="5.3">
<text x="146.9" y="24.5">778,6*</text>
<text x="49.8" y="54.1" transform="rotate(-90 49.8 54.1)">163</text>
<text x="127.7" y="81.9">Face surface</text>
<text x="237.3" y="82.9">20</text>
<text x="233.9" y="95.5" transform="rotate(-65 233.9 95.5)">135°</text>
<text x="222.9" y="104" transform="rotate(-27 222.9 104)">135°</text>
<text x="262.6" y="107" transform="rotate(-90 262.6 107)">97,5</text>
<text x="393.9" y="104.2">0,8*</text>
<text x="256.3" y="109.4" transform="rotate(-90 256.3 109.4)">26,5</text>
<text x="342.9" y="120">161,4*</text>
<text x="148.1" y="122.2">636,7</text>
<text x="148" y="129.4">778,6</text>
<text x="299.8" y="130.9" transform="rotate(-90 299.8 130.9)">20</text>
<text x="398.8" y="132.1" transform="rotate(-90 398.8 132.1)">20</text>
<text x="346.8" y="139">163</text>
<text x="23" y="155.3">44,8**</text>
<text x="48.2" y="150">144,7**</text>
<text x="244.4" y="156.9">144,7**</text>
<text x="23.6" y="165.3">19,2**</text>
<text x="271.2" y="162.3">44,8**</text>
<text x="239" y="169.3">Up 90° R 1.2</text>
<text x="80.3" y="174.9">Up 90° R 1.2</text>
<text x="201.4" y="175">Up 90° R 1.2</text>
<text x="46.5" y="180.4">Up 90° R 1.2</text>
<text x="142.3" y="180.4">Up 90° R 1.2</text>
<text x="109.9" y="190.5" transform="rotate(-90 109.9 190.5)">19,2**</text>
<text x="271.6" y="188.9">19,2**</text>
<text x="289.4" y="198.9" transform="rotate(-90 289.4 198.9)">200</text>
<text x="35.6" y="207.4" transform="rotate(-90 35.6 207.4)">Up 90° R 1.2</text>
<text x="47.6" y="208.1" transform="rotate(-90 47.6 208.1)">Up 45° R 1.2</text>
<text x="72.5" y="208.1" transform="rotate(-90 72.5 208.1)">Up 45° R 1.2</text>
<text x="231.6" y="208.1" transform="rotate(-90 231.6 208.1)">Up 45° R 1.2</text>
<text x="256.6" y="208.1" transform="rotate(-90 256.6 208.1)">Up 45° R 1.2</text>
<text x="263" y="208.2" transform="rotate(-90 263 208.2)">Up 90° R 1.2</text>
<text x="46.5" y="215.3">Up 90° R 1.2</text>
<text x="80.3" y="215.3">Up 90° R 1.2</text>
<text x="109.9" y="211.8" transform="rotate(-90 109.9 211.8)">19,2**</text>
<text x="142.7" y="215.2">Up 90° R 1.2</text>
<text x="200.9" y="215.4">Up 90° R 1.2</text>
<text x="237.2" y="215.1">Up 90° R 1.2</text>
<text x="151.9" y="229.9">925,7</text>
<text x="30.2" y="251.3">1</text>
<text x="36.2" y="251.3">* Reference dimensions.</text>
<text x="30.2" y="255.9">2</text>
<text x="36.2" y="255.9">** Dimensions provided by the tool.</text>
<text x="30.2" y="260.5">3</text>
<text x="36.2" y="260.5">File MMP.00.00.00.003 Side panel_s0.8.dxf&quot;.</text>
<text x="30.2" y="269.8">5</text>
<text x="30.2" y="265.2">4</text>
<text x="36.2" y="269.8">Inner banding R = 1,2. K-Factor = 0,47.</text>
<text x="36.2" y="265.2">General tolerance DIN ISO 2768 - medium.</text>
<text x="30.2" y="274.4">6</text>
<text x="36.2" y="274.4">Deburr and break sharp edges 0,1...0,3 mm.</text>
<text x="30.2" y="279">7</text>
<text x="36.2" y="279">All dimensions are in mm.</text>
<text x="30.2" y="283.6">8</text>
<text x="36.2" y="283.6">Coating: enamel powder white, glossy RAL 9016.</text>
</g>
<g font-size="4.5">
<text x="383.3" y="255.9">Weight</text>
<text x="401.8" y="255.8">Scale</text>
<text x="231" y="260.9">Rev.</text>
<text x="238" y="260.9">Sheet</text>
<text x="250" y="260.8">Revision №</text>
<text x="274.4" y="260.8">Sign</text>
<text x="286.4" y="260.8">Date</text>
<text x="230.8" y="265.8">Drawn by</text>
<text x="230.8" y="270.8">Checked</text>
<text x="367.8" y="275.7">Sheet</text>
<text x="389" y="275.8">of Sheets</text>
<text x="409.9" y="275.8">1</text>
<text x="311.4" y="285.8">Sheet 0.8 Steel EN 1.0114</text>
<text x="370.1" y="295.7">Sheet Size: А3</text>
</g>
</svg>
